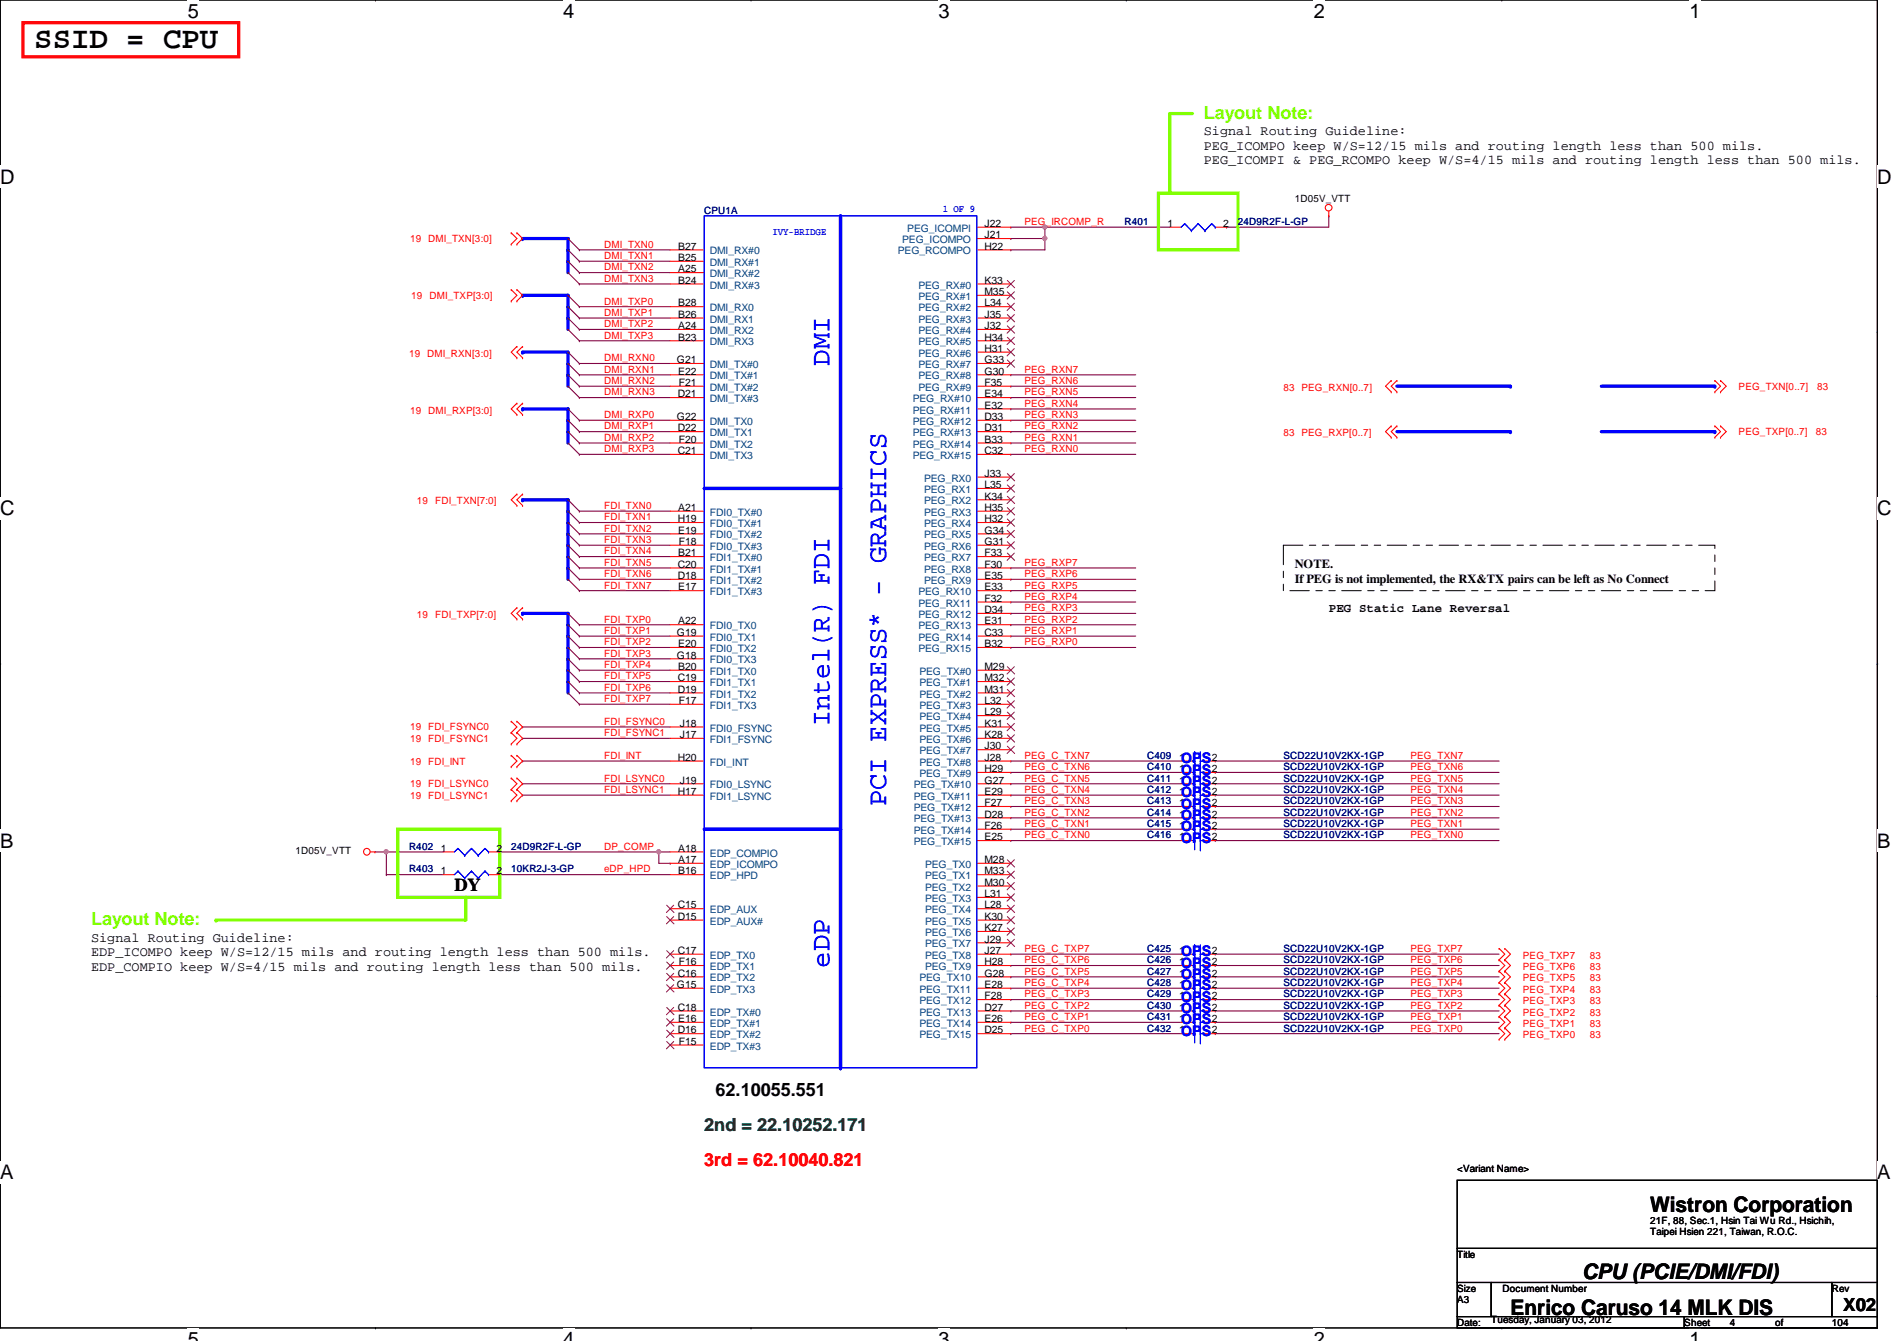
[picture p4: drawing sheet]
<svg xmlns="http://www.w3.org/2000/svg" width="297mm" height="210mm" viewBox="0 0 297 210" stroke-linecap="round" stroke-linejoin="round" font-family="sans-serif">
<path d="M0 0h294v207.9h-294z" fill="none" stroke="#000" stroke-width=".17"/>
<g fill="#fff">
<path d="M29.4 0h1.8v3.5h-1.8z"/>
<path d="M29.4 207.9h1.8v2h-1.8z"/>
</g>
<path d="M58.8 0h.1M58.8 207.9h.1" fill="none" stroke="#000" stroke-width=".17"/>
<g fill="#fff">
<path d="M88.2 0h1.7v3.5h-1.7z"/>
<path d="M88.2 207.9h1.7v2h-1.7z"/>
</g>
<path d="M117.6 0h.1M117.6 207.9h.1" fill="none" stroke="#000" stroke-width=".17"/>
<g fill="#fff">
<path d="M147 0h1.7v3.5h-1.7z"/>
<path d="M147 207.9h1.7v2h-1.7z"/>
</g>
<path d="M176.4 0h.1M176.4 207.9h.1" fill="none" stroke="#000" stroke-width=".17"/>
<g fill="#fff">
<path d="M205.7 0h1.8v3.5h-1.8z"/>
<path d="M205.7 207.9h1.8v2h-1.8z"/>
</g>
<path d="M235.2 0h.1M235.2 207.9h.1" fill="none" stroke="#000" stroke-width=".17"/>
<g fill="#fff">
<path d="M264.5 0h1.8v3.5h-1.8z"/>
<path d="M264.5 207.9h1.8v2h-1.8z"/>
<path d="M0 26h2.3v3.4h-2.3z"/>
<path d="M294 26h2.2v3.4h-2.2z"/>
<path d="M0 77.9h2.3v3.5h-2.3z"/>
<path d="M294 77.9h2.2v3.5h-2.2z"/>
</g>
<path d="M0 51.9h.1M294 51.9h.1" fill="none" stroke="#000" stroke-width=".17"/>
<g fill="#fff">
<path d="M0 129.9h2.1v3.4h-2.1z"/>
<path d="M294 129.9h2v3.4h-2z"/>
</g>
<path d="M0 103.9h.1M294 103.9h.1" fill="none" stroke="#000" stroke-width=".17"/>
<path d="M0 103.9h.1M294 103.9h.1" fill="none" stroke="#000" stroke-width=".16"/>
<g fill="#fff">
<path d="M0 181.8h2.1v3.5h-2.1z"/>
<path d="M294 181.8h2v3.5h-2z"/>
</g>
<path d="M0 155.9h.1M294 155.9h.1" fill="none" stroke="#000" stroke-width=".17"/>
<path d="M192.1 35.6h.1M192.1 35.6h16M81.8 113.8h.1M81.8 115.6h.1M81.8 119.1h.1M81.8 113.8h23.1M81.8 115.6h23.1M81.8 119.1h23.1M81.8 122.7h.1M81.8 124.5h.1M81.8 122.7h23.1M81.8 124.5h23.1" fill="none" stroke="#800040" stroke-width=".17"/>
<path d="M88.9 88.9v1.8" fill="none" stroke="#00f" stroke-width=".51"/>
<circle cx="88.9" cy="88.9" r=".25" fill="#00f"/>
<path d="M88.9 106.7v1.8" fill="none" stroke="#00f" stroke-width=".51"/>
<circle cx="88.9" cy="106.7" r=".25" fill="#00f"/>
<path d="M88.9 40.9v1.8" fill="none" stroke="#00f" stroke-width=".51"/>
<circle cx="88.9" cy="40.9" r=".25" fill="#00f"/>
<path d="M88.9 49.8v1.8" fill="none" stroke="#00f" stroke-width=".51"/>
<circle cx="88.9" cy="49.8" r=".25" fill="#00f"/>
<path d="M88.9 58.7v1.8" fill="none" stroke="#00f" stroke-width=".51"/>
<circle cx="88.9" cy="58.7" r=".25" fill="#00f"/>
<path d="M88.9 67.6v1.7" fill="none" stroke="#00f" stroke-width=".51"/>
<circle cx="88.9" cy="67.6" r=".25" fill="#00f"/>
<path d="M163.6 35.6h.1M163.6 35.6h19.6" fill="none" stroke="#800040" stroke-width=".17"/>
<circle cx="163.6" cy="35.5" r=".32" fill="#f0f"/>
<circle cx="163.6" cy="35.5" r=".32" fill="none" stroke="#f0f" stroke-width=".17"/>
<g fill="none" stroke="#800040" stroke-width=".17">
<path d="M158.3 37.3h.1M163.6 35.6h.1M163.6 35.6v1.7h-5.3M208.1 33.8h.1M208.1 33.8v1.8M90.7 104.9h.1M90.7 106.7h.1M90.7 104.9h14.2M90.7 106.7h14.2M58.7 133.3h1.8M60.5 133.3h.1M103.2 133.3h.1"/>
<path d="M103.2 133.3v1.8h1.7M104.9 135.1h.1"/>
</g>
<path d="M81.8 37.3h7.1" fill="none" stroke="#00f" stroke-width=".51"/>
<circle cx="81.8" cy="37.3" r=".25" fill="#00f"/>
<path d="M81.8 46.2h7.1" fill="none" stroke="#00f" stroke-width=".51"/>
<circle cx="81.8" cy="46.2" r=".25" fill="#00f"/>
<path d="M81.8 55.1h7.1" fill="none" stroke="#00f" stroke-width=".51"/>
<circle cx="81.8" cy="55.1" r=".25" fill="#00f"/>
<path d="M81.8 64h7.1" fill="none" stroke="#00f" stroke-width=".51"/>
<circle cx="81.8" cy="64" r=".25" fill="#00f"/>
<g fill="none" stroke="#800040" stroke-width=".17">
<path d="M90.7 39.1h.1M90.7 39.1h14.2M90.7 40.9h.1M90.7 42.7h.1M90.7 44.4h.1M90.7 48h.1M90.7 49.8h.1M90.7 51.6h.1M90.7 53.3h.1M90.7 56.9h.1M90.7 58.7h.1M90.7 40.9h14.2"/>
<path d="M90.7 42.7h14.2M90.7 44.4h14.2M90.7 48h14.2M90.7 49.8h14.2M90.7 51.6h14.2M90.7 53.3h14.2M90.7 56.9h14.2M90.7 58.7h14.2M90.7 60.5h.1M90.7 62.2h.1M90.7 65.8h.1M90.7 67.6h.1"/>
<path d="M90.7 69.3h.1M90.7 71.1h.1M90.7 60.5h14.2M90.7 62.2h14.2M90.7 65.8h14.2M90.7 67.6h14.2M90.7 69.3h14.2M90.7 71.1h14.2M90.7 108.5h.1M90.7 108.5h14.2"/>
</g>
<path d="M81.8 78.2h7.1" fill="none" stroke="#00f" stroke-width=".51"/>
<circle cx="81.8" cy="78.2" r=".25" fill="#00f"/>
<g fill="none" stroke="#800040" stroke-width=".17">
<path d="M90.7 80h.1M90.7 81.8h.1M90.7 85.3h.1M90.7 87.1h.1M90.7 88.9h.1M90.7 90.7h.1M90.7 92.5h.1M90.7 83.6h.1M90.7 97.8h.1M90.7 80h14.2M90.7 81.8h14.2M90.7 85.3h14.2"/>
<path d="M90.7 87.1h14.2M90.7 88.9h14.2M90.7 90.7h14.2M90.7 92.5h14.2M90.7 83.6h14.2M90.7 97.8h14.2M90.7 110.2h.1M90.7 110.2h14.2"/>
</g>
<path d="M81.8 96h7.1" fill="none" stroke="#00f" stroke-width=".51"/>
<circle cx="81.8" cy="96" r=".25" fill="#00f"/>
<path d="M158.3 39.1h.1M158.3 35.6h.1M158.3 35.6h5.3M163.6 37.3h.1M163.6 37.3v1.8h-5.3M90.7 99.6h.1M90.7 99.6h14.2M90.7 101.3h.1M90.7 103.1h.1M90.7 101.3h14.2M90.7 103.1h14.2" fill="none" stroke="#800040" stroke-width=".17"/>
<circle cx="163.6" cy="37.3" r=".32" fill="#f0f"/>
<circle cx="163.6" cy="37.3" r=".32" fill="none" stroke="#f0f" stroke-width=".17"/>
<path d="M60.5 133.3h.1M60.5 133.3h8.9" fill="none" stroke="#800040" stroke-width=".17"/>
<circle cx="60.5" cy="133.3" r=".32" fill="#f0f"/>
<circle cx="60.5" cy="133.3" r=".32" fill="none" stroke="#f0f" stroke-width=".17"/>
<path d="M88.9 83.6v1.7" fill="none" stroke="#00f" stroke-width=".51"/>
<circle cx="88.9" cy="83.6" r=".25" fill="#00f"/>
<path d="M88.9 78.2v1.8" fill="none" stroke="#00f" stroke-width=".51"/>
<circle cx="88.9" cy="78.2" r=".25" fill="#00f"/>
<path d="M88.9 81.8v1.8" fill="none" stroke="#00f" stroke-width=".51"/>
<circle cx="88.9" cy="81.8" r=".25" fill="#00f"/>
<path d="M88.9 80v1.8" fill="none" stroke="#00f" stroke-width=".51"/>
<circle cx="88.9" cy="80" r=".25" fill="#00f"/>
<path d="M88.9 87.1v1.8" fill="none" stroke="#00f" stroke-width=".51"/>
<circle cx="88.9" cy="87.1" r=".25" fill="#00f"/>
<path d="M88.9 85.3v1.8" fill="none" stroke="#00f" stroke-width=".51"/>
<circle cx="88.9" cy="85.3" r=".25" fill="#00f"/>
<path d="M88.9 101.3v1.8" fill="none" stroke="#00f" stroke-width=".51"/>
<circle cx="88.9" cy="101.3" r=".25" fill="#00f"/>
<path d="M88.9 96v1.8" fill="none" stroke="#00f" stroke-width=".51"/>
<circle cx="88.9" cy="96" r=".25" fill="#00f"/>
<path d="M88.9 99.6v1.7" fill="none" stroke="#00f" stroke-width=".51"/>
<circle cx="88.9" cy="99.6" r=".25" fill="#00f"/>
<path d="M88.9 97.8v1.8" fill="none" stroke="#00f" stroke-width=".51"/>
<circle cx="88.9" cy="97.8" r=".25" fill="#00f"/>
<path d="M88.9 104.9v1.8" fill="none" stroke="#00f" stroke-width=".51"/>
<circle cx="88.9" cy="104.9" r=".25" fill="#00f"/>
<path d="M88.9 103.1v1.8" fill="none" stroke="#00f" stroke-width=".51"/>
<circle cx="88.9" cy="103.1" r=".25" fill="#00f"/>
<path d="M88.9 39.1v1.8" fill="none" stroke="#00f" stroke-width=".51"/>
<circle cx="88.9" cy="39.1" r=".25" fill="#00f"/>
<path d="M88.9 37.3v1.8" fill="none" stroke="#00f" stroke-width=".51"/>
<circle cx="88.9" cy="37.3" r=".25" fill="#00f"/>
<path d="M88.9 46.2v1.8" fill="none" stroke="#00f" stroke-width=".51"/>
<circle cx="88.9" cy="46.2" r=".25" fill="#00f"/>
<path d="M88.9 48v1.8" fill="none" stroke="#00f" stroke-width=".51"/>
<circle cx="88.9" cy="48" r=".25" fill="#00f"/>
<path d="M88.9 55.1v1.8" fill="none" stroke="#00f" stroke-width=".51"/>
<circle cx="88.9" cy="55.1" r=".25" fill="#00f"/>
<path d="M60.5 136.9h.1M60.5 133.3h.1M60.5 136.9h8.9M60.5 133.3v3.6" fill="none" stroke="#800040" stroke-width=".17"/>
<path d="M88.9 56.9v1.8" fill="none" stroke="#00f" stroke-width=".51"/>
<circle cx="88.9" cy="56.9" r=".25" fill="#00f"/>
<path d="M88.9 64v1.8" fill="none" stroke="#00f" stroke-width=".51"/>
<circle cx="88.9" cy="64" r=".25" fill="#00f"/>
<path d="M88.9 65.8v1.8" fill="none" stroke="#00f" stroke-width=".51"/>
<circle cx="88.9" cy="65.8" r=".25" fill="#00f"/>
<path d="M78.3 136.9h.1M78.3 133.3h.1M78.3 136.9h26.6M78.3 133.3h24.9" fill="none" stroke="#800040" stroke-width=".17"/>
<circle cx="103.1" cy="133.3" r=".32" fill="#f0f"/>
<circle cx="103.1" cy="133.3" r=".32" fill="none" stroke="#f0f" stroke-width=".17"/>
<g fill="none" stroke="#800040" stroke-width=".17">
<path d="M158.3 58.7h.1M158.3 58.7h19.5M158.3 60.5h.1M158.3 62.2h.1M158.3 64h.1M158.3 65.8h.1M158.3 67.6h.1M158.3 69.3h.1M158.3 71.1h.1M158.3 60.5h19.5M158.3 62.2h19.5M158.3 64h19.5"/>
<path d="M158.3 65.8h19.5M158.3 67.6h19.5M158.3 69.3h19.5M158.3 71.1h19.5M158.3 99.6h.1M158.3 88.9h.1M158.3 90.7h.1M158.3 92.5h.1M158.3 94.2h.1M158.3 96h.1M158.3 97.8h.1M158.3 99.6h19.5"/>
<path d="M158.3 88.9h19.5M158.3 90.7h19.5M158.3 92.5h19.5M158.3 94.2h19.5M158.3 96h19.5M158.3 97.8h19.5M158.3 101.3h.1M158.3 119.1h.1M158.3 101.3h19.5M158.3 119.1h26.7M190.3 119.1h.1M190.3 119.1h44.4"/>
<path d="M158.3 126.2h.1M158.3 122.7h.1M158.3 131.6h.1M158.3 128h.1M158.3 124.5h.1M158.3 120.9h.1M158.3 129.8h.1M158.3 126.2h26.7M158.3 122.7h26.7M158.3 131.6h26.7M158.3 128h26.7M158.3 124.5h26.7"/>
<path d="M158.3 120.9h26.7M158.3 129.8h26.7M190.3 122.7h.1M190.3 131.6h.1M190.3 120.9h.1M190.3 126.2h.1M190.3 129.8h.1M190.3 124.5h.1M190.3 128h.1M190.3 126.2h44.4M190.3 122.7h44.4M190.3 131.6h44.4"/>
<path d="M190.3 128h44.4M190.3 124.5h44.4M190.3 120.9h44.4M190.3 129.8h44.4M158.3 156.5h.1M158.3 152.9h.1M158.3 149.4h.1M158.3 158.2h.1M158.3 154.7h.1M158.3 151.1h.1M158.3 158.2h26.7M158.3 152.9h26.7"/>
<path d="M158.3 154.7h26.7M158.3 149.4h26.7M158.3 156.5h26.7M158.3 151.1h26.7M190.3 158.2h.1M190.3 152.9h.1M190.3 154.7h.1M190.3 149.4h.1M190.3 156.5h.1M190.3 151.1h.1M190.3 158.2h44.4M190.3 152.9h44.4"/>
<path d="M190.3 154.7h44.4M190.3 149.4h44.4M190.3 156.5h44.4M190.3 151.1h44.4M158.3 161.8h.1M158.3 160h.1M158.3 160h26.7M158.3 161.8h26.7M190.3 160h.1M190.3 161.8h.1M190.3 160h44.4M190.3 161.8h44.4"/>
</g>
<path d="M218.7 60.5h17.8" fill="none" stroke="#00f" stroke-width=".51"/>
<circle cx="236.5" cy="60.5" r=".25" fill="#00f"/>
<path d="M250.7 60.5h17.8" fill="none" stroke="#00f" stroke-width=".51"/>
<circle cx="268.5" cy="60.5" r=".25" fill="#00f"/>
<path d="M218.7 67.6h17.8" fill="none" stroke="#00f" stroke-width=".51"/>
<circle cx="236.5" cy="67.6" r=".25" fill="#00f"/>
<path d="M250.7 67.6h17.8" fill="none" stroke="#00f" stroke-width=".51"/>
<circle cx="268.5" cy="67.6" r=".25" fill="#00f"/>
<g fill="none" stroke="#800040" stroke-width=".17">
<path d="M88.9 37.3h.1M88.9 39.1h.1M88.9 37.3l1.8 1.8M88.9 39.1l1.8 1.8M88.9 40.9h.1M88.9 42.7h.1M88.9 46.2h.1M88.9 48h.1M88.9 49.8h.1M88.9 51.6h.1M88.9 55.1h.1M88.9 56.9h.1"/>
<path d="M88.9 58.7h.1M88.9 40.9l1.8 1.8M88.9 42.7l1.8 1.7M88.9 46.2l1.8 1.8M88.9 48l1.8 1.8M88.9 49.8l1.8 1.8M88.9 51.6l1.8 1.7M88.9 55.1l1.8 1.8M88.9 56.9l1.8 1.8M88.9 58.7l1.8 1.8M88.9 78.2h.1M88.9 60.5h.1"/>
<path d="M88.9 64h.1M88.9 65.8h.1M88.9 67.6h.1M88.9 69.3h.1M88.9 78.2l1.8 1.8M88.9 60.5l1.8 1.7M88.9 64l1.8 1.8M88.9 65.8l1.8 1.8M88.9 67.6l1.8 1.7M88.9 69.3l1.8 1.8M88.9 80h.1M88.9 81.8h.1"/>
<path d="M88.9 83.6h.1M88.9 85.3h.1M88.9 87.1h.1M88.9 88.9h.1M88.9 90.7h.1M88.9 96h.1M88.9 97.8h.1M88.9 99.6h.1M88.9 80l1.8 1.8M88.9 81.8l1.8 1.8M88.9 83.6l1.8 1.7M88.9 85.3l1.8 1.8"/>
<path d="M88.9 87.1l1.8 1.8M88.9 88.9l1.8 1.8M88.9 90.7l1.8 1.8M88.9 96l1.8 1.8M88.9 97.8l1.8 1.8M88.9 99.6l1.8 1.7M88.9 101.3h.1M88.9 103.1h.1M88.9 104.9h.1M88.9 106.7h.1M88.9 108.5h.1M88.9 101.3l1.8 1.8"/>
<path d="M88.9 103.1l1.8 1.8M88.9 104.9l1.8 1.8M88.9 106.7l1.8 1.8M88.9 108.5l1.8 1.7M103.2 133.3h.1M103.2 133.3h1.7"/>
</g>
<g fill="none" stroke="#f00" stroke-width=".17">
<path d="M80 38.2h.1M80 36.4h.1M80 36.4l.9 .9-.9 .9M80.9 36.4h.1M80.9 38.2h.1M80.9 36.4l.9 .9-.9 .9M208.1 33.8h.1M208.1 33.1v.7M80 47.1h.1M80 45.3h.1M80 45.3l.9 .9-.9 .9M80.9 54.2h.1"/>
<path d="M80.9 56h.1M80.9 45.3h.1M80.9 47.1h.1M80.9 54.2l-.9 .9 .9 .9M80.9 45.3l.9 .9-.9 .9M81.8 54.2h.1M81.8 56h.1M81.8 54.2l-.9 .9 .9 .9M217.8 59.6h.1M217.8 59.6l-.8 .9 .8 .8M218.7 59.6h.1M218.7 59.6l-.9 .9 .9 .8"/>
<path d="M268.5 59.6h.1M268.5 59.6l.9 .9-.9 .8M269.4 59.6h.1M269.4 59.6l.9 .9-.9 .8M80.9 63.1h.1M80.9 64.9h.1M80.9 77.3h.1M80.9 79.1h.1M80.9 63.1l-.9 .9 .9 .9M80.9 77.3l-.9 .9 .9 .9M81.8 63.1h.1M81.8 64.9h.1"/>
<path d="M81.8 77.3h.1M81.8 79.1h.1M81.8 63.1l-.9 .9 .9 .9M81.8 77.3l-.9 .9 .9 .9M217.8 61.3h.1M217.8 66.7h.1M217.8 68.5h.1M217.8 66.7l-.8 .9 .8 .9M218.7 61.3h.1M218.7 66.7h.1M218.7 68.5h.1M218.7 66.7l-.9 .9 .9 .9"/>
<path d="M268.5 61.3h.1M268.5 68.5h.1M268.5 66.7h.1M268.5 66.7l.9 .9-.9 .9M269.4 61.3h.1M269.4 68.5h.1M269.4 66.7h.1M269.4 66.7l.9 .9-.9 .9M80.9 95.1h.1M80.9 96.9h.1M80.9 95.1l-.9 .9 .9 .9M81.8 95.1h.1"/>
<path d="M81.8 96.9h.1M81.8 95.1l-.9 .9 .9 .9M80 114.7h.1M80 112.9h.1M80 116.5h.1M80 118.2h.1M80 112.9l.9 .9-.9 .9M80 114.7l.9 .9-.9 .9M80 118.2l.9 .9-.9 .9M80.9 112.9h.1M80.9 114.7h.1M80.9 116.5h.1"/>
<path d="M80.9 118.2h.1M80.9 112.9l.9 .9-.9 .9M80.9 114.7l.9 .9-.9 .9M80.9 118.2l.9 .9-.9 .9M58 133.3h.7M58.7 133.3h.1M80 120h.1M80 123.6h.1M80 121.8h.1M80 125.3h.1M80 121.8l.9 .9-.9 .9M80 123.6l.9 .9-.9 .8"/>
<path d="M80.9 120h.1M80.9 121.8h.1M80.9 123.6h.1M80.9 125.3h.1M80.9 121.8l.9 .9-.9 .9M80.9 123.6l.9 .9-.9 .8M234.7 148.5h.1M234.7 150.2h.1M234.7 152h.1M234.7 153.8h.1M234.7 155.6h.1M234.7 157.4h.1"/>
<path d="M234.7 159.1h.1M234.7 148.5l.9 .9-.9 .8M234.7 150.2l.9 .9-.9 .9M234.7 152l.9 .9-.9 .9M234.7 153.8l.9 .9-.9 .9M234.7 157.4l.9 .8-.9 .9M234.7 155.6l.9 .9-.9 .9M234.7 159.1l.9 .9-.9 .9M235.6 148.5h.1M235.6 150.2h.1M235.6 152h.1M235.6 153.8h.1"/>
<path d="M235.6 155.6h.1M235.6 157.4h.1M235.6 159.1h.1M235.6 148.5l.9 .9-.9 .8M235.6 150.2l.9 .9-.9 .9M235.6 152l.9 .9-.9 .9M235.6 153.8l.9 .9-.9 .9M235.6 157.4l.9 .8-.9 .9M235.6 155.6l.9 .9-.9 .9M235.6 159.1l.9 .9-.9 .9M234.7 160.9h.1M234.7 162.7h.1"/>
<path d="M234.7 160.9l.9 .9-.9 .9M235.6 160.9h.1M235.6 162.7h.1M235.6 160.9l.9 .9-.9 .9"/>
<circle cx="208" cy="32.5" r=".52"/>
<circle cx="57.4" cy="133.3" r=".52"/>
</g>
<path d="M228.2 184.7h65.8v10.7h-65.8zM228.2 195.4h65.8v5.3h-65.8zM228.2 200.7h5.3v5.4h-5.3zM228.2 206.1h35.5v1.8h-35.5zM233.5 200.7h53.3v5.4h-53.3zM263.7 206.1h30.3v1.8h-30.3zM286.8 200.7h7.2v5.4h-7.2z" fill="none" stroke="#000" stroke-width=".17"/>
<path d="M62.3 129.8h16v10.7h-16zM33.8 144h39.1" fill="none" stroke="#80ff00" stroke-width=".51"/>
<circle cx="33.8" cy="144" r=".25" fill="#80ff00"/>
<path d="M72.9 140.5v3.5" fill="none" stroke="#80ff00" stroke-width=".51"/>
<circle cx="72.9" cy="140.5" r=".25" fill="#80ff00"/>
<path d="M183.2 17.8v12.4M181.4 30.2h12.4v8.9h-12.4z" fill="none" stroke="#80ff00" stroke-width=".51"/>
<circle cx="183.2" cy="17.8" r=".25" fill="#80ff00"/>
<path d="M183.2 17.8h3.5" fill="none" stroke="#80ff00" stroke-width=".51"/>
<circle cx="183.2" cy="17.8" r=".25" fill="#80ff00"/>
<path d="M3.6 3.6h33.8v5.3h-33.8z" fill="none" stroke="#f00" stroke-width=".51"/>
<path d="M201 85.3h67.5v7.2h-67.5z" fill="none" stroke="#000" stroke-width=".16" stroke-dasharray="3 1 1 1 1 1"/>
<g fill="none" stroke="#f00" stroke-width=".17">
<path d="M104.9 39.1h5.4M152.9 39.1h5.4M152.9 35.6h5.4M152.9 37.3h5.4M104.9 40.9h5.4M104.9 42.7h5.4M104.9 44.4h5.4M104.9 48h5.4M104.9 49.8h5.4M104.9 51.6h5.4M104.9 53.3h5.4M104.9 56.9h5.4"/>
<path d="M104.9 58.7h5.4M152.9 44.4h5.4M152.9 48h5.4M152.9 49.8h5.4M152.9 51.6h5.4M152.9 53.3h5.4M152.9 56.9h5.4M152.9 58.7h5.4M152.9 46.2h5.4M152.9 55.1h5.4M104.9 60.5h5.4M104.9 62.2h5.4"/>
<path d="M104.9 65.8h5.4M104.9 67.6h5.4M104.9 71.1h5.4M104.9 69.3h5.4M152.9 60.5h5.4M152.9 62.2h5.4M152.9 65.8h5.4M152.9 67.6h5.4M152.9 71.1h5.4M152.9 69.3h5.4M152.9 64h5.4M152.9 74.7h5.4"/>
<path d="M152.9 76.5h5.4M152.9 78.2h5.4M104.9 80h5.4M104.9 81.8h5.4M104.9 83.6h5.4M104.9 85.3h5.4M104.9 87.1h5.4M104.9 88.9h5.4M104.9 90.7h5.4M104.9 92.5h5.4M104.9 97.8h5.4M104.9 99.6h5.4"/>
<path d="M152.9 80h5.4M152.9 81.8h5.4M152.9 83.6h5.4M152.9 85.3h5.4M152.9 87.1h5.4M152.9 88.9h5.4M152.9 90.7h5.4M152.9 92.5h5.4M152.9 97.8h5.4M152.9 99.6h5.4M152.9 94.2h5.4M152.9 96h5.4"/>
<path d="M104.9 101.3h5.4M104.9 103.1h5.4M104.9 104.9h5.4M104.9 106.7h5.4M104.9 108.5h5.4M104.9 110.2h5.4M104.9 113.8h5.4M104.9 115.6h5.4M104.9 119.1h5.4M152.9 101.3h5.4M152.9 104.9h5.4M152.9 106.7h5.4"/>
<path d="M152.9 108.5h5.4M152.9 110.2h5.4M152.9 113.8h5.4M152.9 115.6h5.4M152.9 119.1h5.4M152.9 112h5.4M152.9 117.3h5.4M69.4 136.9h1.8M76.5 136.9h1.8M104.9 122.7h5.4M104.9 136.9h5.4M104.9 124.5h5.4"/>
<path d="M104.9 135.1h5.4M104.9 133.3h5.4M152.9 120.9h5.4M152.9 122.7h5.4M152.9 136.9h5.4M152.9 128h5.4M152.9 124.5h5.4M152.9 126.2h5.4M152.9 129.8h5.4M152.9 131.6h5.4M152.9 135.1h5.4M152.9 138.7h5.4"/>
<path d="M185 120.9h1.7M185 122.7h1.7M185 128h1.7M188.5 120.9h1.8M188.5 122.7h1.8M188.5 128h1.8M104.9 152.9h5.4M104.9 158.2h5.4M104.9 142.2h5.4M104.9 144h5.4M104.9 149.4h5.4M104.9 151.1h5.4"/>
<path d="M104.9 154.7h5.4M152.9 152.9h5.4M152.9 158.2h5.4M152.9 140.5h5.4M152.9 142.2h5.4M152.9 144h5.4M152.9 145.8h5.4M152.9 147.6h5.4M152.9 149.4h5.4M152.9 151.1h5.4M152.9 154.7h5.4M152.9 156.5h5.4"/>
<path d="M185 152.9h1.7M185 158.2h1.7M188.5 152.9h1.8M188.5 158.2h1.8M104.9 161.8h5.4M104.9 160h5.4M104.9 163.6h5.4M152.9 161.8h5.4M152.9 160h5.4M185 161.8h1.7M188.5 161.8h1.8"/>
</g>
<g fill="none" stroke="#00f" stroke-width=".17">
<path d="M187.1 119.5h.1M187.1 119.5v4.6M188 119.5v4.6M71.7 136.4h.1M71.7 136.4l-.5 .5M71.7 136.4l1.1 1.1M72.8 137.5h.1M73.8 136.4h.1M73.8 136.4l-1 1.1M73.8 136.4l1.1 1.1M74.9 137.5h.1M75.9 136.4h.1"/>
<path d="M75.9 136.4l-1 1.1M75.9 136.4l.6 .5M76.5 136.9h.1M186.7 120.9h.4M186.7 122.7h.4M186.7 128h.4M187.1 120.9h.1M187.1 122.7h.1M187.1 121.2h.1M187.1 128h.1M187.1 126.6h.1M187.1 126.6v2.9"/>
<path d="M188 120.9h.1M188 122.3h.1M188 122.7h.1M188 124.1h.1M188 128h.1M188 129.5h.1M188 120.9h.5M188 126.6v2.9M188 122.7h.5M188 128h.5M186.7 152.9h.4M186.7 158.2h.4"/>
<path d="M187.1 152.9h.1M187.1 151.5h.1M187.1 158.2h.1M187.1 156.8h.1M187.1 151.5v2.8M187.1 156.8v2.9M188 152.9h.1M188 154.3h.1M188 158.2h.1M188 159.7h.1M188 151.5v2.8M188 156.8v2.9"/>
<path d="M188 152.9h.5M188 158.2h.5M186.7 161.8h.4M187.1 161.8h.1M187.1 160.4h.1M187.1 160.4v2.8M188 161.8h.1M188 163.2h.1M188 160.4v2.8M188 161.8h.5"/>
</g>
<g fill="none" stroke="#804000" stroke-width=".16">
<path d="M157.7 43.9l1.2 1.1M157.7 45.7l1.2 1.1M157.7 47.5l1.2 1.1M157.7 49.2l1.2 1.2M157.7 51l1.2 1.2M157.7 52.8l1.2 1.1M157.7 54.6l1.2 1.1M157.7 56.3l1.2 1.2M158.8 43.9l-1.1 1.1M158.8 45.7l-1.1 1.1M158.8 47.5l-1.1 1.1M158.8 49.2l-1.1 1.2"/>
<path d="M158.8 51l-1.1 1.2M158.8 52.8l-1.1 1.1M158.8 54.6l-1.1 1.1M158.8 56.3l-1.1 1.2M157.7 74.1l1.2 1.2M157.7 75.9l1.2 1.1M157.7 77.7l1.2 1.1M157.7 79.5l1.2 1.1M158.8 74.1l-1.1 1.2M158.8 75.9l-1.1 1.1M158.8 77.7l-1.1 1.1M158.8 79.5l-1.1 1.1"/>
<path d="M157.7 81.2l1.2 1.2M157.7 83l1.2 1.2M157.7 84.8l1.2 1.1M157.7 86.6l1.2 1.1M158.8 81.2l-1.1 1.2M158.8 83l-1.1 1.2M158.8 84.8l-1.1 1.1M158.8 86.6l-1.1 1.1M157.7 104.4l1.2 1.1M157.7 106.1l1.2 1.2M157.7 107.9l1.2 1.2M157.7 109.7l1.2 1.1"/>
<path d="M157.7 111.5l1.2 1.1M157.7 113.2l1.2 1.2M157.7 115l1.2 1.2M157.7 116.8l1.2 1.1M158.8 104.4l-1.1 1.1M158.8 106.1l-1.1 1.2M158.8 107.9l-1.1 1.2M158.8 109.7l-1.1 1.1M158.8 111.5l-1.1 1.1M158.8 113.2l-1.1 1.2M158.8 115l-1.1 1.2M158.8 116.8l-1.1 1.1"/>
<path d="M157.7 134.6l1.2 1.1M157.7 136.4l1.2 1.1M157.7 138.1l1.2 1.2M157.7 139.9l1.2 1.2M158.8 134.6l-1.1 1.1M158.8 136.4l-1.1 1.1M158.8 138.1l-1.1 1.2M158.8 139.9l-1.1 1.2M104.4 141.7l1.1 1.1M104.4 143.5l1.1 1.1M104.4 148.8l1.1 1.1M104.4 150.6l1.1 1.1"/>
<path d="M104.4 152.4l1.1 1.1M104.4 154.1l1.1 1.2M104.4 157.7l1.1 1.1M104.4 159.5l1.1 1.1M105.5 157.7l-1.2 1.1M105.5 159.5l-1.2 1.1M105.5 141.7l-1.2 1.1M105.5 143.5l-1.2 1.1M105.5 148.8l-1.2 1.1M105.5 150.6l-1.2 1.1M105.5 152.4l-1.2 1.1M105.5 154.1l-1.2 1.2"/>
<path d="M157.7 141.7l1.2 1.1M157.7 143.5l1.2 1.1M157.7 145.2l1.2 1.2M157.7 147l1.2 1.2M158.8 141.7l-1.1 1.1M158.8 143.5l-1.1 1.1M158.8 145.2l-1.1 1.2M158.8 147l-1.1 1.2M104.4 161.2l1.1 1.2M104.4 163l1.1 1.2M105.5 161.2l-1.2 1.2M105.5 163l-1.2 1.2"/>
</g>
<path d="M131.6 33.8v133.3" fill="none" stroke="#00f" stroke-width=".51"/>
<circle cx="131.6" cy="167.1" r=".25" fill="#00f"/>
<path d="M110.3 76.5h21.3" fill="none" stroke="#00f" stroke-width=".51"/>
<circle cx="131.6" cy="76.5" r=".25" fill="#00f"/>
<path d="M110.3 129.8h21.3" fill="none" stroke="#00f" stroke-width=".51"/>
<circle cx="131.6" cy="129.8" r=".25" fill="#00f"/>
<path d="M110.3 33.8h42.6v133.3h-42.6z" fill="none" stroke="#00f" stroke-width=".17"/>
<path d="M131.6 33.8v133.3" fill="none" stroke="#00f" stroke-width=".51"/>
<circle cx="131.6" cy="167.1" r=".25" fill="#00f"/>
<path d="M110.3 76.5h21.3" fill="none" stroke="#00f" stroke-width=".51"/>
<circle cx="131.6" cy="76.5" r=".25" fill="#00f"/>
<path d="M110.3 129.8h21.3" fill="none" stroke="#00f" stroke-width=".51"/>
<circle cx="131.6" cy="129.8" r=".25" fill="#00f"/>
<g fill="none" stroke="#00f" stroke-width=".17">
<path d="M110.3 33.8h42.6v133.3h-42.6zM185.5 35h.1M185.5 35l-.5 .6M185.5 35l1.1 1.1M186.6 36.1h.1M187.6 35h.1M187.6 35l-1 1.1M187.6 35l1.1 1.1M188.7 36.1h.1M189.7 35h.1M189.7 35l-1 1.1M189.7 35l.6 .6"/>
<path d="M190.3 35.6h.1M186.7 119.1h.4M187.1 119.1h.1M187.1 117.7h.1M187.1 117.7v2.9M188 119.1h.1M188 117.7v2.9M188 119.1h.5M71.7 132.8h.1M71.7 132.8l-.5 .5M71.7 132.8l1.1 1.1M72.8 133.9h.1"/>
<path d="M73.8 132.8h.1M73.8 132.8l-1 1.1M73.8 132.8l1.1 1.1M74.9 133.9h.1M75.9 132.8h.1M75.9 132.8l-1 1.1M75.9 132.8l.6 .5M76.5 133.3h.1M186.7 131.6h.4M186.7 126.2h.4M186.7 124.5h.4M186.7 129.8h.4"/>
<path d="M187.1 131.6h.1M187.1 130.1h.1M187.1 126.2h.1M187.1 124.8h.1M187.1 124.5h.1M187.1 123h.1M187.1 129.8h.1M187.1 128.4h.1M187.1 123v4.7M187.1 128.4v4.6M188 131.6h.1M188 133h.1"/>
<path d="M188 126.2h.1M188 127.7h.1M188 120.6h.1M188 124.5h.1M188 125.9h.1M188 129.8h.1M188 131.2h.1M188 123v4.7M188 128.4v4.6M188 131.6h.5M188 126.2h.5M188 124.5h.5"/>
<path d="M188 129.8h.5M186.7 149.4h.4M186.7 151.1h.4M186.7 156.5h.4M186.7 154.7h.4M187.1 149.4h.1M187.1 147.9h.1M187.1 158.6h.1M187.1 151.1h.1M187.1 149.7h.1M187.1 156.5h.1M187.1 155h.1"/>
<path d="M187.1 154.7h.1M187.1 153.2h.1M187.1 147.9v4.7M187.1 153.2v4.7M187.1 158.6v2.9M188 149.4h.1M188 150.8h.1M188 151.1h.1M188 152.6h.1M188 156.5h.1M188 157.9h.1M188 154.7h.1"/>
<path d="M188 156.1h.1M188 149.4h.5M188 147.9v4.7M188 153.2v4.7M188 158.6v2.9M188 151.1h.5M188 156.5h.5M188 154.7h.5M186.7 160h.4M187.1 160h.1M188 160h.1M188 161.5h.1"/>
<path d="M188 160h.5"/>
</g>
<g fill="none" stroke="#f00" stroke-width=".17">
<path d="M183.2 35.6h1.8M190.3 35.6h1.8M185 119.1h1.7M188.5 119.1h1.8M69.4 133.3h1.8M76.5 133.3h1.8M185 131.6h1.7M185 126.2h1.7M185 124.5h1.7M185 129.8h1.7M188.5 131.6h1.8M188.5 126.2h1.8"/>
<path d="M188.5 124.5h1.8M188.5 129.8h1.8M185 149.4h1.7M185 151.1h1.7M185 156.5h1.7M185 154.7h1.7M188.5 149.4h1.8M188.5 151.1h1.8M188.5 156.5h1.8M188.5 154.7h1.8M185 160h1.7M188.5 160h1.8"/>
</g>
<circle cx="163.6" cy="35.5" r=".32" fill="#f0f"/>
<circle cx="163.6" cy="35.5" r=".32" fill="none" stroke="#f0f" stroke-width=".17"/>
<circle cx="163.6" cy="37.3" r=".32" fill="#f0f"/>
<circle cx="163.6" cy="37.3" r=".32" fill="none" stroke="#f0f" stroke-width=".17"/>
<circle cx="60.5" cy="133.3" r=".32" fill="#f0f"/>
<circle cx="60.5" cy="133.3" r=".32" fill="none" stroke="#f0f" stroke-width=".17"/>
<circle cx="103.1" cy="133.3" r=".32" fill="#f0f"/>
<circle cx="103.1" cy="133.3" r=".32" fill="none" stroke="#f0f" stroke-width=".17"/>
<text font-size="4.8" x="5.4" y="7.6">SSID = CPU</text>
<g font-size="4.2" fill="#00f">
<text x="129.9" y="57.2" transform="rotate(-90 129.9 57.2)">DMI</text>
<text x="129.9" y="113.6" transform="rotate(-90 129.9 113.6)">Intel(R) FDI</text>
<text x="138.8" y="126.2" transform="rotate(-90 138.8 126.2)">PCI EXPRESS* - GRAPHICS</text>
<text x="129.9" y="151.5" transform="rotate(-90 129.9 151.5)">eDP</text>
</g>
<g font-size="3.3">
<text x="258.4" y="189.7">Wistron Corporation</text>
<text x="247.7" y="200.2">CPU (PCIE/DMI/FDI)</text>
<text x="236.5" y="205.8">Enrico Caruso 14 MLK DIS</text>
</g>
<g font-size="3.1">
<text x="29.4" y="2.8">5</text>
<text x="88.2" y="2.8">4</text>
<text x="147" y="2.8">3</text>
<text x="205.7" y="2.8">2</text>
<text x="264.5" y="2.8">1</text>
<text x="0" y="28.7">D</text>
<text x="294" y="28.7">D</text>
<text x="0" y="80.7">C</text>
<text x="294" y="80.7">C</text>
<text x="0" y="132.7">B</text>
<text x="294" y="132.7">B</text>
<text x="0" y="184.6">A</text>
<text x="294" y="184.6">A</text>
<text x="29.4" y="210.7">5</text>
<text x="88.2" y="210.7">4</text>
<text x="147" y="210.7">3</text>
<text x="205.7" y="210.7">2</text>
<text x="264.5" y="210.7">1</text>
</g>
<g font-size="2.8" fill="#80ff00">
<text x="188.5" y="18.6">Layout Note:</text>
<text x="14.3" y="144.9">Layout Note:</text>
</g>
<g font-size="2.8">
<text x="71.2" y="139.5">DY</text>
<text x="112.1" y="171.5">62.10055.551</text>
<text x="288.6" y="205.1">X02</text>
</g>
<text font-size="2.8" fill="#008000" x="110.3" y="177">2nd = 22.10252.171</text>
<text font-size="2.8" fill="#f00" x="110.3" y="182.5">3rd = 62.10040.821</text>
<g font-size="2.3" fill="#00f">
<text x="185" y="119.5">OPS</text>
<text x="185" y="121.2">OPS</text>
<text x="185" y="123">OPS</text>
<text x="185" y="124.8">OPS</text>
<text x="185" y="128.4">OPS</text>
<text x="185" y="131.9">OPS</text>
<text x="185" y="126.6">OPS</text>
<text x="185" y="130.1">OPS</text>
<text x="185" y="149.7">OPS</text>
<text x="185" y="153.2">OPS</text>
<text x="185" y="151.5">OPS</text>
<text x="185" y="155">OPS</text>
<text x="185" y="158.6">OPS</text>
<text x="185" y="160.4">OPS</text>
<text x="185" y="156.8">OPS</text>
<text x="185" y="162.1">OPS</text>
</g>
<g font-size="2.1">
<text x="188.5" y="21.2">Signal Routing Guideline:</text>
<text x="188.5" y="23.5">PEG_ICOMPO keep W/S=12/15 mils and routing length less than 500 mils.</text>
<text x="188.5" y="25.7">PEG_ICOMPI &amp; PEG_RCOMPO keep W/S=4/15 mils and routing length less than 500 mils.</text>
<text x="14.3" y="147.4">Signal Routing Guideline:</text>
<text x="14.3" y="149.7">EDP_ICOMPO keep W/S=12/15 mils and routing length less than 500 mils.</text>
<text x="14.3" y="151.9">EDP_COMPIO keep W/S=4/15 mils and routing length less than 500 mils.</text>
</g>
<g font-size="1.9">
<text x="202.7" y="88.9">NOTE.</text>
<text x="202.7" y="91.3">If PEG is not implemented, the RX&amp;TX pairs can be left as No Connect</text>
<text x="208.1" y="95.8">PEG Static Lane Reversal</text>
</g>
<g font-size="1.6" fill="#000080">
<text x="110.3" y="33.4">CPU1A</text>
<text x="176.1" y="35.2">R401</text>
<text x="193.8" y="35.2">24D9R2F-L-GP</text>
<text x="179.6" y="118.8">C409</text>
<text x="201" y="118.8">SCD22U10V2KX-1GP</text>
<text x="179.6" y="120.6">C410</text>
<text x="179.6" y="122.3">C411</text>
<text x="179.6" y="125.9">C413</text>
<text x="179.6" y="124.1">C412</text>
<text x="201" y="120.6">SCD22U10V2KX-1GP</text>
<text x="201" y="122.3">SCD22U10V2KX-1GP</text>
<text x="201" y="125.9">SCD22U10V2KX-1GP</text>
<text x="201" y="124.1">SCD22U10V2KX-1GP</text>
<text x="179.6" y="127.7">C414</text>
<text x="179.6" y="131.2">C416</text>
<text x="179.6" y="129.5">C415</text>
<text x="201" y="127.7">SCD22U10V2KX-1GP</text>
<text x="201" y="131.2">SCD22U10V2KX-1GP</text>
<text x="201" y="129.5">SCD22U10V2KX-1GP</text>
<text x="64" y="136.6">R403</text>
<text x="64" y="133">R402</text>
<text x="80" y="136.6">10KR2J-3-GP</text>
<text x="80" y="133">24D9R2F-L-GP</text>
<text x="179.6" y="149">C425</text>
<text x="201" y="149">SCD22U10V2KX-1GP</text>
<text x="179.6" y="152.6">C427</text>
<text x="179.6" y="150.8">C426</text>
<text x="179.6" y="154.3">C428</text>
<text x="201" y="152.6">SCD22U10V2KX-1GP</text>
<text x="201" y="150.8">SCD22U10V2KX-1GP</text>
<text x="201" y="154.3">SCD22U10V2KX-1GP</text>
<text x="179.6" y="161.5">C432</text>
<text x="179.6" y="157.9">C430</text>
<text x="179.6" y="159.7">C431</text>
<text x="179.6" y="156.1">C429</text>
<text x="201" y="161.5">SCD22U10V2KX-1GP</text>
<text x="201" y="157.9">SCD22U10V2KX-1GP</text>
<text x="201" y="159.7">SCD22U10V2KX-1GP</text>
<text x="201" y="156.1">SCD22U10V2KX-1GP</text>
</g>
<g font-size="1.6" fill="#00f">
<text x="147.6" y="33.2">1 OF 9</text>
<text x="120.9" y="36.8">IVY-BRIDGE</text>
</g>
<g font-size="1.6">
<text x="154.2" y="35.5">J22</text>
<text x="182.8" y="35.5">1</text>
<text x="191.5" y="35.5">2</text>
<text x="202.7" y="31.7">1D05V_VTT</text>
<text x="106.2" y="39.1">B27</text>
<text x="106.2" y="40.9">B25</text>
<text x="154.2" y="37.3">J21</text>
<text x="154.2" y="39.1">H22</text>
<text x="106.2" y="42.6">A25</text>
<text x="106.2" y="44.4">B24</text>
<text x="106.2" y="48">B28</text>
<text x="154.2" y="44.4">K33</text>
<text x="154.2" y="46.2">M35</text>
<text x="154.2" y="48">L34</text>
<text x="106.2" y="49.7">B26</text>
<text x="106.2" y="51.5">A24</text>
<text x="106.2" y="53.3">B23</text>
<text x="154.2" y="49.7">J35</text>
<text x="154.2" y="51.5">J32</text>
<text x="154.2" y="53.3">H34</text>
<text x="106" y="56.9">G21</text>
<text x="106.2" y="58.6">E22</text>
<text x="154.2" y="55.1">H31</text>
<text x="154.2" y="56.9">G33</text>
<text x="154.2" y="58.6">G30</text>
<text x="106" y="65.7">G22</text>
<text x="106.1" y="62.2">D21</text>
<text x="106.3" y="60.4">F21</text>
<text x="154.2" y="60.4">F35</text>
<text x="154.2" y="62.2">E34</text>
<text x="154.2" y="64">E32</text>
<text x="154.2" y="65.7">D33</text>
<text x="106.1" y="67.5">D22</text>
<text x="106.1" y="71.1">C21</text>
<text x="106.3" y="69.3">F20</text>
<text x="154.2" y="67.5">D31</text>
<text x="154.2" y="69.3">B33</text>
<text x="154.2" y="71.1">C32</text>
<text x="154.2" y="74.6">J33</text>
<text x="154.2" y="76.4">L35</text>
<text x="106.1" y="81.7">H19</text>
<text x="106.2" y="80">A21</text>
<text x="106.2" y="83.5">E19</text>
<text x="154.2" y="78.2">K34</text>
<text x="154.2" y="80">H35</text>
<text x="154.2" y="81.7">H32</text>
<text x="154.2" y="83.5">G34</text>
<text x="106.1" y="88.9">C20</text>
<text x="106.2" y="87.1">B21</text>
<text x="106.3" y="85.3">F18</text>
<text x="154.2" y="85.3">G31</text>
<text x="154.2" y="87.1">F33</text>
<text x="154.2" y="88.9">F30</text>
<text x="106.1" y="90.6">D18</text>
<text x="106.2" y="92.4">E17</text>
<text x="154.2" y="90.6">E35</text>
<text x="154.2" y="92.4">E33</text>
<text x="154.2" y="94.2">F32</text>
<text x="154.2" y="96">D34</text>
<text x="106" y="99.5">G19</text>
<text x="106.2" y="97.7">A22</text>
<text x="106.2" y="101.3">E20</text>
<text x="154.2" y="97.7">E31</text>
<text x="154.2" y="99.5">C33</text>
<text x="154.2" y="101.3">B32</text>
<text x="106" y="103.1">G18</text>
<text x="106.1" y="106.6">C19</text>
<text x="106.2" y="104.9">B20</text>
<text x="154.2" y="104.9">M29</text>
<text x="154.2" y="106.6">M32</text>
<text x="106.1" y="108.4">D19</text>
<text x="106.3" y="110.2">F17</text>
<text x="106.5" y="113.7">J18</text>
<text x="154.2" y="108.4">M31</text>
<text x="154.2" y="110.2">L32</text>
<text x="154.2" y="112">L29</text>
<text x="154.2" y="113.7">K31</text>
<text x="106.1" y="119.1">H20</text>
<text x="106.5" y="115.5">J17</text>
<text x="154.2" y="115.5">K28</text>
<text x="154.2" y="117.3">J30</text>
<text x="154.2" y="119.1">J28</text>
<text x="184.6" y="119.1">1</text>
<text x="189.7" y="119.1">2</text>
<text x="106.1" y="124.4">H17</text>
<text x="106.5" y="122.6">J19</text>
<text x="154.2" y="120.9">H29</text>
<text x="154.2" y="122.6">G27</text>
<text x="154.2" y="124.4">E29</text>
<text x="184.6" y="120.9">1</text>
<text x="184.6" y="122.6">1</text>
<text x="184.6" y="124.4">1</text>
<text x="189.7" y="120.9">2</text>
<text x="189.7" y="122.6">2</text>
<text x="189.7" y="124.4">2</text>
<text x="154.2" y="126.2">F27</text>
<text x="154.2" y="128">D28</text>
<text x="154.2" y="129.8">F26</text>
<text x="154.2" y="131.5">E25</text>
<text x="184.6" y="128">1</text>
<text x="184.6" y="131.5">1</text>
<text x="184.6" y="126.2">1</text>
<text x="184.6" y="129.8">1</text>
<text x="189.7" y="128">2</text>
<text x="189.7" y="131.5">2</text>
<text x="189.7" y="126.2">2</text>
<text x="189.7" y="129.8">2</text>
<text x="46.3" y="133.7">1D05V_VTT</text>
<text x="69" y="136.9">1</text>
<text x="69" y="133.3">1</text>
<text x="77.7" y="136.9">2</text>
<text x="77.7" y="133.3">2</text>
<text x="106.2" y="133.3">A18</text>
<text x="106.2" y="136.9">B16</text>
<text x="106.2" y="135.1">A17</text>
<text x="154.2" y="135.1">M28</text>
<text x="154.2" y="136.9">M33</text>
<text x="106.1" y="142.2">C15</text>
<text x="106.1" y="144">D15</text>
<text x="154.2" y="138.6">M30</text>
<text x="154.2" y="140.4">L31</text>
<text x="154.2" y="142.2">L28</text>
<text x="154.2" y="144">K30</text>
<text x="106.1" y="149.3">C17</text>
<text x="154.2" y="145.8">K27</text>
<text x="154.2" y="147.5">J29</text>
<text x="154.2" y="149.3">J27</text>
<text x="184.6" y="149.3">1</text>
<text x="189.7" y="149.3">2</text>
<text x="106" y="154.6">G15</text>
<text x="106.1" y="152.9">C16</text>
<text x="106.3" y="151.1">F16</text>
<text x="154.2" y="151.1">H28</text>
<text x="154.2" y="152.9">G28</text>
<text x="154.2" y="154.6">E28</text>
<text x="184.6" y="152.9">1</text>
<text x="184.6" y="151.1">1</text>
<text x="184.6" y="154.6">1</text>
<text x="189.7" y="152.9">2</text>
<text x="189.7" y="151.1">2</text>
<text x="189.7" y="154.6">2</text>
<text x="106.1" y="158.2">C18</text>
<text x="106.1" y="161.8">D16</text>
<text x="106.2" y="160">E16</text>
<text x="154.2" y="156.4">F28</text>
<text x="154.2" y="158.2">D27</text>
<text x="154.2" y="160">E26</text>
<text x="154.2" y="161.8">D25</text>
<text x="184.6" y="161.8">1</text>
<text x="184.6" y="158.2">1</text>
<text x="184.6" y="160">1</text>
<text x="184.6" y="156.4">1</text>
<text x="189.7" y="161.8">2</text>
<text x="189.7" y="158.2">2</text>
<text x="189.7" y="160">2</text>
<text x="189.7" y="156.4">2</text>
<text x="106.3" y="163.5">F15</text>
<text x="228.2" y="183.5">&lt;Variant Name&gt;</text>
<text x="258.4" y="191.5">21F, 88, Sec.1, Hsin Tai Wu Rd., Hsichih,</text>
<text x="228.2" y="196.8">Title</text>
<text x="258.4" y="193.3">Taipei Hsien 221, Taiwan, R.O.C.</text>
<text x="228.2" y="202.2">Size</text>
<text x="228.2" y="204">A3</text>
<text x="235.3" y="202.2">Document Number</text>
<text x="286.8" y="202.2">Rev</text>
<text x="228.2" y="207.5">Date:</text>
<text x="233.5" y="207.1">Tuesday, January 03, 2012</text>
<text x="263.7" y="207.5">Sheet</text>
<text x="270.8" y="207.5">4</text>
<text x="278" y="207.5">of</text>
<text x="286.8" y="207.5">104</text>
</g>
<g font-size="1.6" fill="#f00">
<text x="160.4" y="35.2">PEG_IRCOMP_R</text>
<text x="64.2" y="37.9">19 DMI_TXN[3:0]</text>
<text x="94.6" y="38.8">DMI_TXN0</text>
<text x="94.6" y="40.6">DMI_TXN1</text>
<text x="64.4" y="46.8">19</text>
<text x="67.3" y="46.8">DMI_TXP[3:0]</text>
<text x="94.6" y="42.3">DMI_TXN2</text>
<text x="94.6" y="44.1">DMI_TXN3</text>
<text x="94.6" y="47.7">DMI_TXP0</text>
<text x="94.6" y="49.4">DMI_TXP1</text>
<text x="94.6" y="51.2">DMI_TXP2</text>
<text x="94.6" y="53">DMI_TXP3</text>
<text x="64" y="55.8">19 DMI_RXN[3:0]</text>
<text x="94.6" y="56.6">DMI_RXN0</text>
<text x="94.6" y="58.3">DMI_RXN1</text>
<text x="160.4" y="58.3">PEG_RXN7</text>
<text x="64.2" y="64.7">19 DMI_RXP[3:0]</text>
<text x="94.6" y="60.1">DMI_RXN2</text>
<text x="94.6" y="61.9">DMI_RXN3</text>
<text x="94.6" y="65.4">DMI_RXP0</text>
<text x="160.4" y="60.1">PEG_RXN6</text>
<text x="160.4" y="61.9">PEG_RXN5</text>
<text x="160.4" y="63.7">PEG_RXN4</text>
<text x="160.4" y="65.4">PEG_RXN3</text>
<text x="201" y="61.2">83 PEG_RXN[0..7]</text>
<text x="272.2" y="61">PEG_TXN[0..7]</text>
<text x="284.5" y="61">83</text>
<text x="94.6" y="67.2">DMI_RXP1</text>
<text x="94.6" y="69">DMI_RXP2</text>
<text x="94.6" y="70.8">DMI_RXP3</text>
<text x="160.4" y="67.2">PEG_RXN2</text>
<text x="160.4" y="69">PEG_RXN1</text>
<text x="160.4" y="70.8">PEG_RXN0</text>
<text x="201" y="68.3">83 PEG_RXP[0..7]</text>
<text x="272.2" y="68.1">PEG_TXP[0..7]</text>
<text x="284.3" y="68.1">83</text>
<text x="65.3" y="79">19</text>
<text x="68.2" y="79">FDI_TXN[7:0]</text>
<text x="94.6" y="79.7">FDI_TXN0</text>
<text x="94.6" y="81.4">FDI_TXN1</text>
<text x="94.6" y="83.2">FDI_TXN2</text>
<text x="94.6" y="85">FDI_TXN3</text>
<text x="94.6" y="86.8">FDI_TXN4</text>
<text x="94.6" y="88.6">FDI_TXN5</text>
<text x="160.4" y="88.6">PEG_RXP7</text>
<text x="94.6" y="90.3">FDI_TXN6</text>
<text x="94.6" y="92.1">FDI_TXN7</text>
<text x="160.4" y="90.3">PEG_RXP6</text>
<text x="160.4" y="92.1">PEG_RXP5</text>
<text x="160.4" y="93.9">PEG_RXP4</text>
<text x="160.4" y="95.7">PEG_RXP3</text>
<text x="65.3" y="96.7">19</text>
<text x="68.2" y="96.7">FDI_TXP[7:0]</text>
<text x="94.6" y="97.5">FDI_TXP0</text>
<text x="94.6" y="99.2">FDI_TXP1</text>
<text x="94.6" y="101">FDI_TXP2</text>
<text x="160.4" y="99.2">PEG_RXP1</text>
<text x="160.4" y="101">PEG_RXP0</text>
<text x="160.4" y="97.5">PEG_RXP2</text>
<text x="94.6" y="104.6">FDI_TXP4</text>
<text x="94.6" y="106.3">FDI_TXP5</text>
<text x="94.6" y="102.8">FDI_TXP3</text>
<text x="94.6" y="113.5">FDI_FSYNC0</text>
<text x="94.6" y="108.1">FDI_TXP6</text>
<text x="94.6" y="109.9">FDI_TXP7</text>
<text x="64.2" y="114.3">19 FDI_FSYNC0</text>
<text x="64.2" y="116.1">19 FDI_FSYNC1</text>
<text x="64.2" y="119.7">19 FDI_INT</text>
<text x="94.6" y="115.2">FDI_FSYNC1</text>
<text x="94.6" y="118.8">FDI_INT</text>
<text x="160.4" y="118.8">PEG_C_TXN7</text>
<text x="220.8" y="118.8">PEG_TXN7</text>
<text x="64.2" y="123.2">19 FDI_LSYNC0</text>
<text x="64.2" y="125">19 FDI_LSYNC1</text>
<text x="94.6" y="122.3">FDI_LSYNC0</text>
<text x="94.6" y="124.1">FDI_LSYNC1</text>
<text x="160.4" y="125.9">PEG_C_TXN3</text>
<text x="160.4" y="122.3">PEG_C_TXN5</text>
<text x="160.4" y="124.1">PEG_C_TXN4</text>
<text x="160.4" y="120.6">PEG_C_TXN6</text>
<text x="220.8" y="122.3">PEG_TXN5</text>
<text x="220.8" y="120.6">PEG_TXN6</text>
<text x="220.8" y="125.9">PEG_TXN3</text>
<text x="220.8" y="124.1">PEG_TXN4</text>
<text x="160.4" y="131.2">PEG_C_TXN0</text>
<text x="160.4" y="127.7">PEG_C_TXN2</text>
<text x="160.4" y="129.5">PEG_C_TXN1</text>
<text x="220.8" y="131.2">PEG_TXN0</text>
<text x="220.8" y="129.5">PEG_TXN1</text>
<text x="220.8" y="127.7">PEG_TXN2</text>
<text x="94.6" y="136.6">eDP_HPD</text>
<text x="94.6" y="133">DP_COMP</text>
<text x="160.4" y="149">PEG_C_TXP7</text>
<text x="220.8" y="149">PEG_TXP7</text>
<text x="160.4" y="152.6">PEG_C_TXP5</text>
<text x="160.4" y="154.3">PEG_C_TXP4</text>
<text x="160.4" y="150.8">PEG_C_TXP6</text>
<text x="220.8" y="152.6">PEG_TXP5</text>
<text x="220.8" y="154.3">PEG_TXP4</text>
<text x="220.8" y="150.8">PEG_TXP6</text>
<text x="238.5" y="150.1">PEG_TXP7</text>
<text x="238.5" y="151.8">PEG_TXP6</text>
<text x="238.5" y="153.6">PEG_TXP5</text>
<text x="238.5" y="155.4">PEG_TXP4</text>
<text x="249" y="150.1">83</text>
<text x="249" y="151.8">83</text>
<text x="249" y="153.6">83</text>
<text x="249" y="155.4">83</text>
<text x="160.4" y="156.1">PEG_C_TXP3</text>
<text x="160.4" y="161.5">PEG_C_TXP0</text>
<text x="160.4" y="157.9">PEG_C_TXP2</text>
<text x="160.4" y="159.7">PEG_C_TXP1</text>
<text x="220.8" y="157.9">PEG_TXP2</text>
<text x="220.8" y="159.7">PEG_TXP1</text>
<text x="220.8" y="156.1">PEG_TXP3</text>
<text x="220.8" y="161.5">PEG_TXP0</text>
<text x="238.5" y="159">PEG_TXP2</text>
<text x="238.5" y="157.2">PEG_TXP3</text>
<text x="238.5" y="160.7">PEG_TXP1</text>
<text x="249" y="159">83</text>
<text x="249" y="157.2">83</text>
<text x="249" y="160.7">83</text>
<text x="238.5" y="162.5">PEG_TXP0</text>
<text x="249" y="162.5">83</text>
</g>
<g font-size="1.6" fill="#004080">
<text x="111.2" y="39.8">DMI_RX#0</text>
<text x="111.2" y="41.6">DMI_RX#1</text>
<text x="140.6" y="39.8">PEG_RCOMPO</text>
<text x="141.3" y="38.1">PEG_ICOMPO</text>
<text x="142.1" y="36.3">PEG_ICOMPI</text>
<text x="111.2" y="43.4">DMI_RX#2</text>
<text x="111.2" y="45.2">DMI_RX#3</text>
<text x="143.8" y="45.2">PEG_RX#0</text>
<text x="143.8" y="46.9">PEG_RX#1</text>
<text x="111.2" y="48.7">DMI_RX0</text>
<text x="111.2" y="50.5">DMI_RX1</text>
<text x="111.2" y="52.3">DMI_RX2</text>
<text x="143.8" y="48.7">PEG_RX#2</text>
<text x="143.8" y="50.5">PEG_RX#3</text>
<text x="143.8" y="52.3">PEG_RX#4</text>
<text x="111.2" y="54.1">DMI_RX3</text>
<text x="111.2" y="57.6">DMI_TX#0</text>
<text x="111.2" y="59.4">DMI_TX#1</text>
<text x="143.8" y="54.1">PEG_RX#5</text>
<text x="143.8" y="55.8">PEG_RX#6</text>
<text x="143.8" y="57.6">PEG_RX#7</text>
<text x="143.8" y="59.4">PEG_RX#8</text>
<text x="111.2" y="61.2">DMI_TX#2</text>
<text x="111.2" y="62.9">DMI_TX#3</text>
<text x="142.9" y="62.9">PEG_RX#10</text>
<text x="142.9" y="64.7">PEG_RX#11</text>
<text x="143.8" y="61.2">PEG_RX#9</text>
<text x="111.2" y="66.5">DMI_TX0</text>
<text x="111.2" y="68.3">DMI_TX1</text>
<text x="111.2" y="71.8">DMI_TX3</text>
<text x="111.2" y="70.1">DMI_TX2</text>
<text x="142.9" y="66.5">PEG_RX#12</text>
<text x="142.9" y="68.3">PEG_RX#13</text>
<text x="142.9" y="70.1">PEG_RX#14</text>
<text x="142.9" y="71.8">PEG_RX#15</text>
<text x="144.7" y="75.4">PEG_RX0</text>
<text x="144.7" y="77.2">PEG_RX1</text>
<text x="111.2" y="80.7">FDI0_TX#0</text>
<text x="111.2" y="82.5">FDI0_TX#1</text>
<text x="144.7" y="79">PEG_RX2</text>
<text x="144.7" y="80.7">PEG_RX3</text>
<text x="144.7" y="82.5">PEG_RX4</text>
<text x="111.2" y="84.3">FDI0_TX#2</text>
<text x="111.2" y="86.1">FDI0_TX#3</text>
<text x="111.2" y="87.8">FDI1_TX#0</text>
<text x="111.2" y="89.6">FDI1_TX#1</text>
<text x="144.7" y="84.3">PEG_RX5</text>
<text x="144.7" y="86.1">PEG_RX6</text>
<text x="144.7" y="87.8">PEG_RX7</text>
<text x="144.7" y="89.6">PEG_RX8</text>
<text x="111.2" y="91.4">FDI1_TX#2</text>
<text x="111.2" y="93.2">FDI1_TX#3</text>
<text x="143.8" y="93.2">PEG_RX10</text>
<text x="143.8" y="95">PEG_RX11</text>
<text x="144.7" y="91.4">PEG_RX9</text>
<text x="111.2" y="98.5">FDI0_TX0</text>
<text x="111.2" y="100.3">FDI0_TX1</text>
<text x="143.8" y="96.7">PEG_RX12</text>
<text x="143.8" y="98.5">PEG_RX13</text>
<text x="143.8" y="100.3">PEG_RX14</text>
<text x="111.2" y="102.1">FDI0_TX2</text>
<text x="111.2" y="103.8">FDI0_TX3</text>
<text x="111.2" y="105.6">FDI1_TX0</text>
<text x="111.2" y="107.4">FDI1_TX1</text>
<text x="143.8" y="102.1">PEG_RX15</text>
<text x="144" y="105.6">PEG_TX#0</text>
<text x="144" y="107.4">PEG_TX#1</text>
<text x="111.2" y="109.2">FDI1_TX2</text>
<text x="111.2" y="111">FDI1_TX3</text>
<text x="144" y="109.2">PEG_TX#2</text>
<text x="144" y="111">PEG_TX#3</text>
<text x="144" y="112.7">PEG_TX#4</text>
<text x="111.2" y="114.5">FDI0_FSYNC</text>
<text x="111.2" y="116.3">FDI1_FSYNC</text>
<text x="111.2" y="119.8">FDI_INT</text>
<text x="144" y="114.5">PEG_TX#5</text>
<text x="144" y="116.3">PEG_TX#6</text>
<text x="144" y="118.1">PEG_TX#7</text>
<text x="144" y="119.8">PEG_TX#8</text>
<text x="111.2" y="123.4">FDI0_LSYNC</text>
<text x="111.2" y="125.2">FDI1_LSYNC</text>
<text x="143.1" y="123.4">PEG_TX#10</text>
<text x="143.1" y="125.2">PEG_TX#11</text>
<text x="144" y="121.6">PEG_TX#9</text>
<text x="143.1" y="127">PEG_TX#12</text>
<text x="143.1" y="128.7">PEG_TX#13</text>
<text x="143.1" y="130.5">PEG_TX#14</text>
<text x="111.2" y="134.1">EDP_COMPIO</text>
<text x="111.2" y="137.6">EDP_HPD</text>
<text x="111.2" y="135.8">EDP_ICOMPO</text>
<text x="143.1" y="132.3">PEG_TX#15</text>
<text x="144.9" y="135.8">PEG_TX0</text>
<text x="144.9" y="137.6">PEG_TX1</text>
<text x="111.2" y="143">EDP_AUX</text>
<text x="144.9" y="139.4">PEG_TX2</text>
<text x="144.9" y="141.2">PEG_TX3</text>
<text x="144.9" y="143">PEG_TX4</text>
<text x="111.2" y="144.7">EDP_AUX#</text>
<text x="144.9" y="144.7">PEG_TX5</text>
<text x="144.9" y="146.5">PEG_TX6</text>
<text x="144.9" y="148.3">PEG_TX7</text>
<text x="111.2" y="150.1">EDP_TX0</text>
<text x="111.2" y="151.8">EDP_TX1</text>
<text x="111.2" y="153.6">EDP_TX2</text>
<text x="111.2" y="155.4">EDP_TX3</text>
<text x="144" y="153.6">PEG_TX10</text>
<text x="144" y="155.4">PEG_TX11</text>
<text x="144.9" y="150.1">PEG_TX8</text>
<text x="144.9" y="151.8">PEG_TX9</text>
<text x="111.2" y="159">EDP_TX#0</text>
<text x="111.2" y="160.7">EDP_TX#1</text>
<text x="144" y="157.2">PEG_TX12</text>
<text x="144" y="159">PEG_TX13</text>
<text x="144" y="160.7">PEG_TX14</text>
<text x="111.2" y="162.5">EDP_TX#2</text>
<text x="111.2" y="164.3">EDP_TX#3</text>
<text x="144" y="162.5">PEG_TX15</text>
</g>
</svg>
